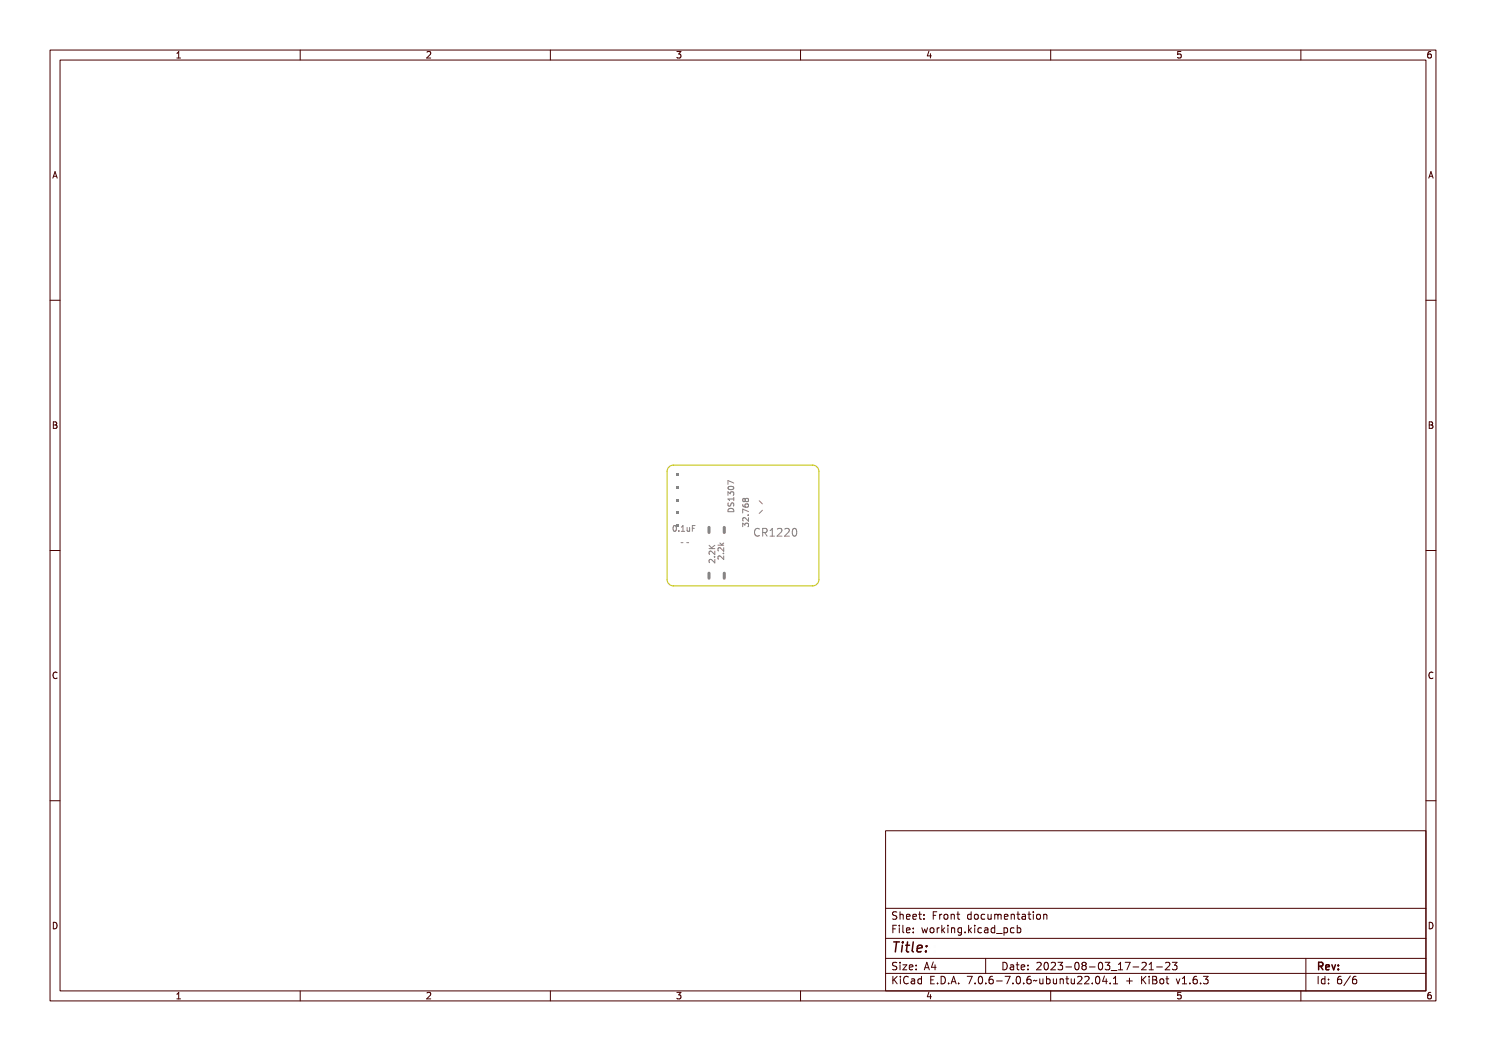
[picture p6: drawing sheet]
<svg xmlns="http://www.w3.org/2000/svg" width="297mm" height="210mm" viewBox="0 0 297 210" stroke-linecap="round" stroke-linejoin="round" font-family="sans-serif">
<g fill="none" stroke="#848484" stroke-width=".2">
<path d="M145.6 97.1l1.1 .4v.2l-1-.4v.6h-.1zM145.6 99.1l.3-.1 .2 .2a.35 .35 0 0 1 .6-.1 .35 .35 0 0 1-.2 .6 .27 .27 0 0 0 .2-.3 .27 .27 0 0 0-.3-.2 .27 .27 0 0 0-.2 .3h-.2a.22 .22 0 0 0 0-.3 .22 .22 0 0 0-.3 .1 .22 .22 0 0 0 0 .3l-.1 .1zM145.7 98.2a.61 .61 0 0 1 1 .4 .61 .61 0 0 1-.7 .2 .61 .61 0 0 1-.4-.5zM145.7 98.3a.51 .51 0 0 1 .9 .2 .51 .51 0 0 1-.9-.2zM146.7 96.5l-1.2-.5v.8M148.6 99.5l.3-.1 .2 .2a.32 .32 0 0 1 .4-.1 .32 .32 0 0 1 0 .5 .32 .32 0 0 1-.4-.1 .31 .31 0 0 1-.5 .1 .31 .31 0 0 1 0-.5zM134.7 105.2a.44 .44 0 0 1 .6 .1 .44 .44 0 0 1 0 .5 .39 .39 0 0 1-.4 .4 .39 .39 0 0 1-.3-.5zM134.9 105.2a.46 .46 0 0 1 .3 .5 .46 .46 0 0 1-.3 .4l-.1-.4zM135.8 106h.2v.2h-.2zM136.1 108.4h.4M136.6 105.1h.4v1h.2v.1h-.6v-.1h.2v-.9l-.2 .1zM137.3 108.4h.3"/>
<path d="M137.5 105.4h.1v.6l.2 .1 .2-.1v-.6h.1v.8l-.1-.1a.27 .27 0 0 1-.4 .1 .27 .27 0 0 1-.1-.3zM138.4 105.1h.7v.1h-.5v.3h.4v.2h-.4v.5h-.2zM141.7 109.6h1.2M141.7 109l.7 .6M141.8 109l.5 .5 .6-.5v.2l-.5 .4 .5 .1v.1h-1.1v-.1h.5l-.5-.5zM141.9 112a.72 .72 0 0 1 .9 .4v-.5h.1v.7l-.5-.4a.28 .28 0 0 0-.5 0 .28 .28 0 0 0 .1 .4l-.2-.2zM141.9 110.2a.72 .72 0 0 1 .9 .4v-.5h.1v.7l-.5-.4a.28 .28 0 0 0-.5-.1 .28 .28 0 0 0 .1 .5l-.2-.2zM142.7 111.2h.2v.2h-.2zM142.8 111.3h.1M142.9 111.8v.7l-.9-.7-.3 .2 .1 .4M142.9 110.1v.7l-.9-.7-.3 .2 .1 .5M142.9 109l-.7 .5"/>
<path d="M143.6 111.2a.72 .72 0 0 1 1 .4v-.5h.1v.7l-.6-.4a.28 .28 0 0 0-.4 0 .28 .28 0 0 0 .1 .4l-.2-.2zM143.6 109.4a.72 .72 0 0 1 1 .4v-.5h.1v.6l-.6-.4a.28 .28 0 0 0-.4 0 .28 .28 0 0 0 .1 .4l-.2-.1zM143.9 108.3l.3 .3 .5-.4v.2l-.4 .3 .4 .1v.2h-1.2v-.2h.7zM144.5 110.4h.2v.2h-.2zM145.6 100.1h1v-.2h.1v.6h-.1v-.2h-.9l.1 .2h-.2zM145.6 100.9l.1 .1a.22 .22 0 0 0 0 .3 .22 .22 0 0 0 .3-.1 .36 .36 0 0 1 .4-.4 .36 .36 0 0 1 .4 .3 .36 .36 0 0 1-.3 .4 .26 .26 0 0 0 .1-.3 .26 .26 0 0 0-.4-.1 .38 .38 0 0 1-.4 .4 .38 .38 0 0 1-.2-.6zM145.7 101.9a.61 .61 0 0 1 .7-.1 .61 .61 0 0 1 .3 .7h-1.1zM145.8 102h.7l.1 .3h-.9zM148.5 101.3l1.1 .4v.1l-.9-.4v.6h-.2zM148.5 100.4h.2a.33 .33 0 0 0 0 .4 .33 .33 0 0 0 .4 .1 .37 .37 0 0 1 .1-.6 .37 .37 0 0 1 .5 .3 .37 .37 0 0 1-.4 .4 .5 .5 0 0 1-.6 0 .5 .5 0 0 1-.2-.6zM148.6 104.2l.3-.1 .1 .2a.35 .35 0 0 1 .6-.1 .35 .35 0 0 1-.1 .5 .27 .27 0 0 0 .1-.3 .27 .27 0 0 0-.3-.2 .27 .27 0 0 0-.2 .4h-.1a.22 .22 0 0 0-.1-.3 .22 .22 0 0 0-.3 0 .22 .22 0 0 0 .1 .3l-.1 .1zM148.6 103.2a.72 .72 0 0 1 .9 .4v-.5h.1v.7l-.5-.4a.28 .28 0 0 0-.4 0 .28 .28 0 0 0 0 .4l-.2-.2z"/>
<path d="M149.4 102.4h.2v.2h-.2zM151.7 105.7a.76 .76 0 0 0-.9 .5 .76 .76 0 0 0 .5 .9h.4M151.7 100.1l.7 .6M152.4 102l-.7 .6M152.4 105.9a.42 .42 0 0 1 .5-.3 .42 .42 0 0 1 .3 .4 .58 .58 0 0 0-.8 .3 .58 .58 0 0 0 .6 .8l.2-.2a.45 .45 0 0 1-.4 .4 .45 .45 0 0 1-.4-.4l-.1-.7zM153.5 105.7a.76 .76 0 0 1 .9 .2v.4l-.2 .2 .4 .7h-.2l-.2-.5-.3-.1h-.2v.6h-.2zM153.7 105.9h.3a.27 .27 0 0 1 .3 .2 .27 .27 0 0 1-.3 .3h-.3zM154.9 105.8l.5-.1v1.3h.3v.2h-.8v-.2h.3v-1.1h-.3zM156 105.8a.55 .55 0 0 1 .9 .1 .55 .55 0 0 1-.3 .8l-.3 .3h.6v.2h-.9l.4-.5a.44 .44 0 0 0 .3-.4 .44 .44 0 0 0-.2-.5l-.5 .2zM157.3 105.8a.55 .55 0 0 1 .8 .1 .55 .55 0 0 1-.3 .8l-.3 .3h.7v.2h-.9l.3-.5a.44 .44 0 0 0 .4-.4 .44 .44 0 0 0-.3-.5l-.4 .2zM158.7 105.7a.54 .54 0 0 1 .7 .1 .54 .54 0 0 1 .1 .6 .55 .55 0 0 1-.5 .8 .55 .55 0 0 1-.5-.8zM158.9 105.9a.63 .63 0 0 1 .3 1l-.1 .1a.59 .59 0 0 1-.4-.9z"/>
<circle cx="146.1" cy="98.4" r=".1"/>
<circle cx="148.8" cy="99.7" r=".19"/>
<circle cx="149.3" cy="99.7" r=".22"/>
<circle cx="135" cy="105.7" r=".1"/>
<circle cx="149.3" cy="100.6" r=".25"/>
<circle cx="159" cy="106.4" r=".13"/>
</g>
<path d="M141.7 105.4v1M141.7 114.5v1M144.8 105.4v1M144.8 114.5v1" fill="none" stroke="#848484" stroke-width=".61"/>
<g fill="#848484">
<path d="M135.1 102.2h.5v.5h-.5z" fill-rule="evenodd"/>
<path d="M135.1 99.7h.5v.5h-.5z" fill-rule="evenodd"/>
<path d="M135.1 97.1h.5v.5h-.5z" fill-rule="evenodd"/>
<path d="M135.1 94.6h.5v.5h-.5z" fill-rule="evenodd"/>
</g>
<path d="M133.8 93.2l.8-.3h27.8a1.27 1.27 0 0 1 1.3 1.3v21.6a1.27 1.27 0 0 1-1.3 1.3h-27.8a1.27 1.27 0 0 1-1.3-1.3v-21.6l.1-.4z" fill="none" stroke="#c2c200" stroke-width=".2"/>
<g fill="none" stroke="#480000" stroke-width=".2">
<path d="M10 10h277v190h-277zM12 12h273v186h-273zM60 10v2M110 10v2M160 10v2M210 10v2M260 10v2M10 60h2M285 60h2M10 110h2M285 110h2M10 160h2"/>
<path d="M285 160h2M177 166h108v32h-108zM60 198v2M110 198v2M160 198v2M177 181.5h108M177 187.5h108M177 191.5h108M177 194.5h108M178.1 195.2h.2v.6l.6-.6h.3l-.6 .6 .6 .8h-.2l-.5-.7-.2 .2v.5h-.2zM178.2 185h.9v.2h-.7v.4h.6v.2h-.6v.7h-.2zM178.3 182.4l.5-.1h.2v.2a.31 .31 0 0 0-.5-.1 .31 .31 0 0 0 0 .5 .5 .5 0 0 1 .6 .6 .5 .5 0 0 1-.8 .2l-.1-.2a.34 .34 0 0 0 .4 .1 .34 .34 0 0 0 .1-.5 .47 .47 0 0 1-.5-.2 .47 .47 0 0 1 .1-.5z"/>
<path d="M178.3 192.5l.5-.1h.2v.2a.31 .31 0 0 0-.5-.1 .31 .31 0 0 0 0 .5 .5 .5 0 0 1 .6 .6 .5 .5 0 0 1-.8 .2l-.1-.2a.34 .34 0 0 0 .4 .1 .34 .34 0 0 0 .1-.5 .47 .47 0 0 1-.5-.2 .47 .47 0 0 1 .1-.5zM179.4 182.2h.2v.6a.35 .35 0 0 1 .4-.1 .35 .35 0 0 1 .2 .4v.6h-.2v-.8h-.4v.8h-.2zM179.5 185.4h.4v.9h.4v.2h-.9v-.2h.3v-.8h-.2zM179.5 192.8h.4v.9h.4v.1h-.9v-.1h.3v-.8h-.2zM179.5 195.6h.4v.9h.4v.1h-.9v-.1h.3v-.8h-.2zM179.7 184.9h.2v.3h-.2zM179.7 192.3h.2v.3h-.2zM179.7 195.1h.2v.3h-.2zM180.6 184.9h.4v1.3l.4 .1v.2l-.5-.2v-1.2h-.3zM180.6 192.8h.8l-.6 .9h.6v.1h-.8l.6-.9h-.6zM180.7 182.8l.1-.1a.49 .49 0 0 1 .5 0 .49 .49 0 0 1 .2 .5h-.8a.42 .42 0 0 0 .3 .4 .42 .42 0 0 0 .4-.1 .47 .47 0 0 1-.4 .3 .47 .47 0 0 1-.4-.3zM180.7 195.4a.4 .4 0 0 1 .4-.3 .4 .4 0 0 1 .4 .3 .56 .56 0 0 0-.8 .4 .56 .56 0 0 0 .5 .7l.3-.1a.43 .43 0 0 1-.5 .3 .43 .43 0 0 1-.4-.4v-.6z"/>
<path d="M180.8 182.9l.4-.1 .1 .3h-.6zM181.8 195.6l.3-.1a.43 .43 0 0 1 .5 .5v.6h-.1v-.1a.38 .38 0 0 1-.5 .2 .38 .38 0 0 1-.2-.5 .38 .38 0 0 1 .4-.2h.3a.35 .35 0 0 0-.3-.4 .35 .35 0 0 0-.4 .2zM181.9 182.8l.1-.1a.49 .49 0 0 1 .5 0 .49 .49 0 0 1 .2 .5h-.8a.42 .42 0 0 0 .3 .4 .42 .42 0 0 0 .5-.1 .47 .47 0 0 1-.5 .3 .47 .47 0 0 1-.4-.3zM181.9 185.5l.1-.1a.49 .49 0 0 1 .5 0 .49 .49 0 0 1 .2 .5h-.8a.42 .42 0 0 0 .3 .4 .42 .42 0 0 0 .5-.1 .47 .47 0 0 1-.5 .3 .47 .47 0 0 1-.4-.3zM181.9 192.9l.1-.1a.49 .49 0 0 1 .5 0 .49 .49 0 0 1 .2 .5h-.8a.42 .42 0 0 0 .3 .4 .42 .42 0 0 0 .5-.1 .47 .47 0 0 1-.5 .3 .47 .47 0 0 1-.4-.3zM182 196.2l.5-.1a.31 .31 0 0 1-.2 .4 .31 .31 0 0 1-.4-.1zM182 182.9l.4-.1 .1 .3h-.6zM182 185.6l.4-.1 .1 .3h-.6zM182 193l.4-.1 .1 .3h-.6zM183 195.7l.4-.2 .2 .2v-.6h.2v1.5h-.2v-.1a.42 .42 0 0 1-.5 .1 .42 .42 0 0 1-.2-.5zM183.2 195.8l.1-.1a.4 .4 0 0 1 .3 .4 .4 .4 0 0 1-.3 .4l-.2-.2zM183.2 182.3h.2v.4h.4v.1h-.4v.7l.4 .1v.1h-.4l-.1-.1-.1-.8h-.3v-.1h.3z"/>
<path d="M183.3 185.4h.2v.3h-.2zM183.3 186.2h.2v.3h-.2zM183.3 192.8h.2v.3h-.2zM183.3 193.6h.2v.2h-.2zM184.5 182.7h.2v.3h-.2zM184.5 183.5h.2v.2h-.2zM185.2 185.4h.2l.2 .8 .1-.5h.2l.2 .5 .1-.8h.2l-.2 1.1h-.2l-.2-.7-.2 .7h-.1zM185.4 195.2h.9v.2h-.7v.4h.6v.2h-.6v.5h.7v.1h-.9zM185.7 192.4h.2l.5 1.4h-.2l-.1-.3h-.5l-.1 .3h-.2zM185.8 192.6l.2 .7h-.4zM186.6 182.3h.9v.2h-.7v.4h.6v.2h-.6v.6h-.2zM186.8 185.6l.1-.1a.39 .39 0 0 1 .4 .4 .39 .39 0 0 1-.4 .4l-.1-.2z"/>
<path d="M186.9 196.4h.2v.2h-.2zM187.1 192.4h.2v.9h.2v.2h-.2v.3h-.2v-.3h-.6zM187.1 192.6v.7h-.4zM187.8 195.2a.76 .76 0 0 1 .9 .7 .76 .76 0 0 1-.9 .7zM188 195.4a.57 .57 0 0 1 .5 .5 .57 .57 0 0 1-.5 .6zM188 182.7h.2v.2v-.1a.29 .29 0 0 1 .3-.2 .29 .29 0 0 1 .3 .3 .37 .37 0 0 0-.5-.1 .37 .37 0 0 0-.1 .4v.5h-.2zM188 185.4h.2v.2v-.1a.29 .29 0 0 1 .3-.2 .29 .29 0 0 1 .3 .3 .37 .37 0 0 0-.5-.1 .37 .37 0 0 0-.1 .4v.6h-.2zM189.1 184.9h.1v.9l.5-.4h.2l-.4 .4 .5 .7h-.2l-.4-.6-.2 .1v.5h-.1zM189.2 182.9l.1-.1a.39 .39 0 0 1 .4 .4 .39 .39 0 0 1-.4 .4l-.1-.2zM189.3 196.4h.3v.2h-.3zM190.2 182.7h.2v.1a.35 .35 0 0 1 .4-.1 .35 .35 0 0 1 .3 .4v.6h-.2l-.1-.8h-.3l-.1 .8h-.2zM190.3 185.4h.4v.9h.4v.2h-.9v-.2h.4v-.8h-.3z"/>
<path d="M190.5 195.2h.3l.4 1.4h-.2l-.1-.3h-.5l-.1 .3h-.2zM190.6 184.9h.1v.3h-.1zM190.6 195.4l.2 .7h-.4zM191.4 185.4h.2v.1a.35 .35 0 0 1 .4-.1 .35 .35 0 0 1 .3 .4v.7h-.2l-.1-.9h-.3l-.1 .9h-.2zM191.7 182.3h.1v.4h.4v.1h-.4v.7l.4 .1v.1h-.4l-.1-.1v-.8h-.3v-.1h.3zM191.7 196.4h.3v.2h-.3zM192.7 185.5l.3-.2 .3 .2v-.1h.2v1a.53 .53 0 0 1-.8 .4v-.2a.36 .36 0 0 0 .4 .1 .36 .36 0 0 0 .2-.4l-.1 .1a.53 .53 0 0 1-.7-.3 .53 .53 0 0 1 .2-.6zM192.8 185.6l.1-.1a.39 .39 0 0 1 .4 .4 .39 .39 0 0 1-.4 .4l-.1-.2zM193.8 195.2h.9l-.5 1.4h-.2l.5-1.2h-.7zM193.9 182.8l.3-.2 .3 .2v-.6h.2v1.5h-.2v-.1a.42 .42 0 0 1-.6 .1 .42 .42 0 0 1-.1-.5zM194.1 182.8a.4 .4 0 0 1 .4 .4 .4 .4 0 0 1-.4 .4l-.2-.4zM194.1 186.2h.3v.3h-.3z"/>
<path d="M195.1 184.9h.2v.9l.4-.4h.3l-.5 .4 .5 .7h-.2l-.4-.6-.1 .1v.5h-.2zM195.2 182.9l.1-.1a.39 .39 0 0 1 .4 .4 .39 .39 0 0 1-.4 .4l-.1-.2zM195.3 196.4h.3v.2h-.3zM196.3 185.4h.5v.9h.3v.2h-.9v-.2h.4v-.8h-.3zM196.3 195.4a.57 .57 0 0 1 .7 0 .57 .57 0 0 1 .1 .8 .5 .5 0 0 1-.6 .5 .5 .5 0 0 1-.3-.8zM196.4 182.8a.39 .39 0 0 1 .4-.2 .39 .39 0 0 1 .3 .3 .4 .4 0 0 0-.6 0 .4 .4 0 0 0 0 .6 .4 .4 0 0 0 .6 0 .45 .45 0 0 1-.6 .3 .45 .45 0 0 1-.3-.6zM196.5 195.4a.61 .61 0 0 1 .4 1l-.1 .1a.61 .61 0 0 1-.4-1zM196.6 184.9h.2v.3h-.2zM197 191.5v3M197.4 182.7h.2v.8l.2 .1 .3-.2v-.7h.2v1h-.2v-.1a.35 .35 0 0 1-.4 .2 .35 .35 0 0 1-.3-.5zM197.6 185.5a.39 .39 0 0 1 .4-.2 .39 .39 0 0 1 .3 .3 .4 .4 0 0 0-.6 0 .4 .4 0 0 0 0 .6 .4 .4 0 0 0 .6 0 .45 .45 0 0 1-.6 .3 .45 .45 0 0 1-.3-.6zM197.7 196.4h.3v.2h-.3z"/>
<path d="M198.6 182.7l.5 .1 .3-.1 .2 1h-.2l-.1-.9-.2 .1v.8h-.1l-.2-.9-.1 .9h-.1zM198.7 185.4l.2-.1a.43 .43 0 0 1 .6 .5v.7h-.2v-.2a.38 .38 0 0 1-.5 .2 .38 .38 0 0 1-.2-.5 .38 .38 0 0 1 .5-.2h.2a.35 .35 0 0 0-.3-.4 .35 .35 0 0 0-.3 .2zM198.7 195.4a.38 .38 0 0 1 .4-.3 .38 .38 0 0 1 .3 .3 .43 .43 0 0 0-.5 0 .43 .43 0 0 0-.1 .5 .46 .46 0 0 1 .7 .1 .46 .46 0 0 1-.2 .6 .46 .46 0 0 1-.7-.2zM198.8 186l.5-.1a.31 .31 0 0 1-.1 .4 .31 .31 0 0 1-.4-.1zM199.9 185.5l.3-.2 .3 .2v-.6h.2v1.6h-.2v-.2a.42 .42 0 0 1-.5 .1 .42 .42 0 0 1-.2-.5zM199.9 182.8l.2-.1a.49 .49 0 0 1 .5 0 .49 .49 0 0 1 .1 .5h-.7a.42 .42 0 0 0 .2 .4 .42 .42 0 0 0 .5-.1 .47 .47 0 0 1-.4 .3 .47 .47 0 0 1-.5-.3zM200 196h.5v.2h-.5zM200 185.6l.1-.1a.39 .39 0 0 1 .4 .4 .39 .39 0 0 1-.4 .4l-.1-.2zM200.1 182.9l.3-.1 .2 .3h-.6zM200.1 192.4a.76 .76 0 0 1 1 .7 .76 .76 0 0 1-1 .7zM200.3 192.6a.57 .57 0 0 1 .6 .5 .57 .57 0 0 1-.6 .6zM200.9 186.8l1.2 .1z"/>
<path d="M201 195.2h.9l-.5 1.4h-.2l.5-1.2h-.7zM201.1 182.7h.1v.1a.35 .35 0 0 1 .5-.1 .35 .35 0 0 1 .2 .4v.6h-.2v-.8h-.4l-.1 .8h-.1zM201.4 192.8l.3-.1a.43 .43 0 0 1 .5 .5v.6h-.1v-.1a.38 .38 0 0 1-.5 .2 .38 .38 0 0 1-.2-.5 .38 .38 0 0 1 .4-.2h.3a.35 .35 0 0 0-.3-.4 .35 .35 0 0 0-.4 .2zM201.6 193.4l.5-.1a.31 .31 0 0 1-.2 .4 .31 .31 0 0 1-.4-.1zM202.2 185.4h.2v.1a.53 .53 0 0 1 .8 .3 .53 .53 0 0 1-.6 .7l-.2-.2v.6h-.2zM202.5 182.3h.2v.4h.4v.1h-.4v.7l.4 .1v.1h-.4l-.2-.1v-.8h-.3v-.1h.3zM202.5 185.6l.1-.1a.4 .4 0 0 1 .4 .4 .4 .4 0 0 1-.4 .4l-.2-.2zM202.5 196.4h.3v.2h-.3zM202.8 192.4h.2v.4h.4v.1h-.4v.7l.4 .1v.1h-.4l-.2-.1v-.8h-.3v-.1h.3zM203.5 182.7l.3-.1a.43 .43 0 0 1 .5 .5v.6h-.2v-.1a.38 .38 0 0 1-.5 .2 .38 .38 0 0 1-.2-.5 .38 .38 0 0 1 .5-.2h.2a.35 .35 0 0 0-.2-.4 .35 .35 0 0 0-.4 .2zM203.5 195.4a.57 .57 0 0 1 .8 0 .57 .57 0 0 1 0 .8 .5 .5 0 0 1-.6 .5 .5 .5 0 0 1-.3-.8zM203.6 185.5a.39 .39 0 0 1 .4-.2 .39 .39 0 0 1 .3 .3 .4 .4 0 0 0-.5 0 .4 .4 0 0 0 0 .6 .4 .4 0 0 0 .5 0 .45 .45 0 0 1-.6 .3 .45 .45 0 0 1-.2-.6z"/>
<path d="M203.7 183.3l.4-.1a.31 .31 0 0 1-.1 .4 .31 .31 0 0 1-.4-.1zM203.7 195.4a.61 .61 0 0 1 .4 1l-.1 .1a.61 .61 0 0 1-.3-1zM203.9 192.9l.1-.1a.49 .49 0 0 1 .5 0 .49 .49 0 0 1 .2 .5h-.8a.42 .42 0 0 0 .3 .4 .42 .42 0 0 0 .5-.1 .47 .47 0 0 1-.5 .3 .47 .47 0 0 1-.4-.3zM204 193l.4-.1 .1 .3h-.6zM204.7 184.9h.1v.6a.53 .53 0 0 1 .8 .3 .53 .53 0 0 1-.6 .7l-.2-.2v.2h-.1zM204.9 182.3h.2v.4h.4v.1h-.4v.7l.4 .1v.1h-.4l-.2-.1v-.8h-.3v-.1h.3zM204.9 185.6l.1-.1a.39 .39 0 0 1 .4 .4 .39 .39 0 0 1-.4 .4l-.1-.2zM204.9 196.4h.3v.2h-.3zM205.3 192.8h.2v.3h-.2zM205.3 193.6h.2v.2h-.2zM205.9 182.7h.5v.9h.3v.1h-.9v-.1h.4v-.8h-.3zM205.9 195.4a.38 .38 0 0 1 .4-.3 .38 .38 0 0 1 .3 .3 .43 .43 0 0 0-.5 0 .43 .43 0 0 0-.1 .5 .46 .46 0 0 1 .7 .1 .46 .46 0 0 1-.2 .6 .46 .46 0 0 1-.6-.2z"/>
<path d="M206.2 182.2h.2v.3h-.2zM207 196l1-.1a.49 .49 0 0 1-.8 .1l-.2 .2zM207.3 182.9l.1-.1a.39 .39 0 0 1 .4 .4 .39 .39 0 0 1-.4 .4l-.2-.2zM207.4 192.5a.53 .53 0 0 1 .8 .1 .53 .53 0 0 1-.3 .7l-.3 .4h.7v.1h-.9l.3-.5a.4 .4 0 0 0 .3-.4 .4 .4 0 0 0-.3-.4l-.3 .2zM208.3 182.7h.1v.1a.35 .35 0 0 1 .5-.1 .35 .35 0 0 1 .2 .4v.6h-.2v-.8h-.4l-.1 .8h-.1zM208.3 195.6h.1l.1 .8 .2 .1 .2-.2v-.7h.2v1h-.2v-.1a.35 .35 0 0 1-.4 .2 .35 .35 0 0 1-.2-.5zM208.7 192.6a.57 .57 0 0 1 .7 0 .57 .57 0 0 1 .1 .8 .5 .5 0 0 1-.6 .5 .5 .5 0 0 1-.3-.8zM208.9 192.6a.61 .61 0 0 1 .3 1l-.1 .1a.61 .61 0 0 1-.3-1zM209.5 195.1h.2v.6a.53 .53 0 0 1 .7 .3 .53 .53 0 0 1-.6 .7l-.1-.2v.1h-.2zM209.7 195.8l.1-.1a.4 .4 0 0 1 .4 .4 .4 .4 0 0 1-.4 .4l-.1-.2zM209.8 192.5a.53 .53 0 0 1 .8 .1 .53 .53 0 0 1-.3 .7l-.3 .4h.7v.1h-.9l.3-.5a.4 .4 0 0 0 .3-.4 .4 .4 0 0 0-.3-.4l-.3 .2zM210 198v2"/>
<path d="M210.7 195.6h.2v.8l.2 .1 .2-.2v-.7h.2v1h-.2v-.1a.35 .35 0 0 1-.4 .2 .35 .35 0 0 1-.2-.5zM211 192.4a.46 .46 0 0 1 .6 0 .46 .46 0 0 1 .1 .6l-.1 .1a.47 .47 0 0 1 .2 .7 .47 .47 0 0 1-.7 0l-.1-.2a.35 .35 0 0 0 .5 .1 .35 .35 0 0 0 0-.5h-.3v-.2a.29 .29 0 0 0 .4-.1 .29 .29 0 0 0-.1-.4 .29 .29 0 0 0-.4 .1h-.1zM211.9 195.6h.2v.1a.35 .35 0 0 1 .4-.1 .35 .35 0 0 1 .2 .4v.6h-.2v-.8h-.4v.8h-.2zM212.4 193.2h.5v.2h-.5zM213.3 195.2h.2v.4h.4v.1h-.4v.7l.4 .1v.1h-.4l-.2-.1v-.8h-.3v-.1h.3zM213.5 192.6a.57 .57 0 0 1 .7 0 .57 .57 0 0 1 .1 .8 .5 .5 0 0 1-.6 .5 .5 .5 0 0 1-.3-.8zM213.7 192.6a.61 .61 0 0 1 .3 1v.1a.61 .61 0 0 1-.4-1zM214.3 195.6h.2v.8l.2 .1 .2-.2v-.7h.2v1h-.2v-.1a.35 .35 0 0 1-.4 .2 .35 .35 0 0 1-.2-.5zM214.7 192.5a.41 .41 0 0 1 .7-.1 .41 .41 0 0 1-.2 .7 .42 .42 0 0 1 .2 .6 .42 .42 0 0 1-.7 0 .42 .42 0 0 1 .2-.6l-.3-.2zM215.5 195.3a.53 .53 0 0 1 .8 .1 .53 .53 0 0 1-.3 .7l-.3 .4h.6v.1h-.9l.4-.5a.4 .4 0 0 0 .3-.4 .4 .4 0 0 0-.3-.4l-.3 .2zM216 193.2h.5v.2h-.5zM216.7 195.3a.53 .53 0 0 1 .8 .1 .53 .53 0 0 1-.3 .7l-.3 .4h.6v.1h-.9l.4-.5a.4 .4 0 0 0 .3-.4 .4 .4 0 0 0-.3-.4l-.3 .2z"/>
<path d="M217.1 192.6a.57 .57 0 0 1 .7 0 .57 .57 0 0 1 .1 .8 .5 .5 0 0 1-.6 .5 .5 .5 0 0 1-.3-.8zM217.3 192.6a.61 .61 0 0 1 .3 1v.1a.61 .61 0 0 1-.4-1zM218.2 196.4h.2v.2h-.2zM218.2 192.4a.46 .46 0 0 1 .6 0 .46 .46 0 0 1 .1 .6l-.1 .1a.47 .47 0 0 1 .2 .7 .47 .47 0 0 1-.7 0l-.1-.2a.35 .35 0 0 0 .5 .1 .35 .35 0 0 0 0-.5h-.3v-.2a.29 .29 0 0 0 .4-.1 .29 .29 0 0 0-.1-.4 .29 .29 0 0 0-.4 .1h-.1zM219.2 195.4a.57 .57 0 0 1 .7 0 .57 .57 0 0 1 .1 .8 .5 .5 0 0 1-.7 .5 .5 .5 0 0 1-.3-.8zM219.2 194.2l1.3 .1zM219.4 195.4a.61 .61 0 0 1 .3 1l-.1 .1a.61 .61 0 0 1-.3-1zM220.7 192.5l.5-.1v1.3h.3v.1h-.8v-.1h.3v-1.1h-.3zM220.8 195.2h.2v.9h.2v.2h-.2v.3h-.2v-.3h-.6zM220.8 195.4v.7h-.4zM221.8 196.4h.2v.2h-.2zM221.8 192.4h.9l-.5 1.4h-.2l.5-1.2h-.7z"/>
<path d="M222.8 195.3l.5-.1v1.3h.3v.1h-.8v-.1h.3v-1.1h-.3zM223.2 193.2h.5v.2h-.5zM224.2 192.5a.53 .53 0 0 1 .8 .1 .53 .53 0 0 1-.3 .7l-.3 .4h.7v.1h-.9l.3-.5a.4 .4 0 0 0 .4-.4 .4 .4 0 0 0-.4-.4l-.3 .2zM225.4 195.5h.2v.4h.4v.2h-.4v.4h-.2v-.4h-.4v-.2h.4zM225.5 192.5l.5-.1v1.3h.3v.1h-.8v-.1h.3v-1.1h-.3zM226.8 193.2h.5v.2h-.5zM227.5 195.2h.2v.6l.6-.6h.2l-.6 .6 .6 .8h-.2l-.5-.7-.1 .2v.5h-.2zM227.8 192.5a.53 .53 0 0 1 .8 .1 .53 .53 0 0 1-.2 .7l-.4 .4h.7v.1h-.9l.3-.5a.4 .4 0 0 0 .4-.4 .4 .4 0 0 0-.4-.4l-.3 .2zM228.8 195.6h.4v.9h.4v.1h-.9v-.1h.4v-.8h-.3zM229.1 192.4a.46 .46 0 0 1 .6 0 .46 .46 0 0 1 0 .6l-.1 .1a.47 .47 0 0 1 .2 .7 .47 .47 0 0 1-.7 0l-.1-.2a.35 .35 0 0 0 .5 .1 .35 .35 0 0 0 0-.5h-.2v-.2a.29 .29 0 0 0 .4-.1 .29 .29 0 0 0-.2-.4 .29 .29 0 0 0-.3 .1h-.1zM229.1 195.1h.1v.3h-.1zM229.9 195.2h.4a.35 .35 0 0 1 .5 .2 .35 .35 0 0 1-.3 .5 .41 .41 0 0 1 .3 .5 .41 .41 0 0 1-.5 .2h-.4z"/>
<path d="M230.1 196h.2a.27 .27 0 0 1 .3 .2 .27 .27 0 0 1-.3 .3h-.2zM230.1 195.4h.2a.23 .23 0 0 1 .3 .2 .23 .23 0 0 1-.3 .2h-.2zM231.2 193.2h1.1M231.3 195.8l.1-.1a.39 .39 0 0 1 .4 .4 .39 .39 0 0 1-.4 .4l-.1-.2zM232.6 195.2h.1v.4h.4v.1h-.4l.1 .7 .3 .1v.1h-.3l-.2-.1v-.8h-.3v-.1h.3zM233 192.4l.5-.1 .3 .4-.9 1.1h.9M234.3 192.3h.9l-.5 .6 .5 .1v.6l-.2 .2-.7-.2M234.6 195.6h.2l.3 .9 .4-.9h.2l-.4 1h-.3zM236 195.3l.5-.1v1.3h.3v.1h-.8v-.1h.3v-1.1h-.3zM237.4 196.4h.3v.2h-.3zM238.4 195.4a.38 .38 0 0 1 .4-.3 .38 .38 0 0 1 .3 .3 .43 .43 0 0 0-.5 0 .43 .43 0 0 0-.1 .5 .46 .46 0 0 1 .7 .1 .46 .46 0 0 1-.2 .6 .46 .46 0 0 1-.7-.2zM239.8 196.4h.3v.2h-.3z"/>
<path d="M240.7 195.2a.46 .46 0 0 1 .6 0 .46 .46 0 0 1 .1 .6l-.1 .1a.47 .47 0 0 1 .2 .7 .47 .47 0 0 1-.7 0l-.1-.2a.35 .35 0 0 0 .5 .1 .35 .35 0 0 0 0-.5l-.3-.1v-.1a.29 .29 0 0 0 .4-.1 .29 .29 0 0 0-.1-.4 .29 .29 0 0 0-.4 .1h-.1zM260 198v2M261 191.5v6.5M263.2 195.2h.8v.2h-.3v1.1h.3v.1h-.8v-.1h.3v-1.1h-.3zM264.4 195.7l.3-.2 .3 .2v-.6h.2v1.5h-.2v-.1a.42 .42 0 0 1-.5 .1 .42 .42 0 0 1-.2-.5zM264.6 195.8l.1-.1a.4 .4 0 0 1 .3 .4 .4 .4 0 0 1-.3 .4l-.2-.2zM265.9 195.6h.2v.3h-.2zM265.9 196.4h.2v.2h-.2zM268.1 195.4a.38 .38 0 0 1 .3-.3 .38 .38 0 0 1 .4 .3 .43 .43 0 0 0-.5 0 .43 .43 0 0 0-.2 .5 .46 .46 0 0 1 .7 .1 .46 .46 0 0 1-.2 .6 .46 .46 0 0 1-.6-.2zM269.9 195.2h.2l-.8 1.6h-.2zM270.5 195.4a.38 .38 0 0 1 .4-.3 .38 .38 0 0 1 .3 .3 .43 .43 0 0 0-.5 0 .43 .43 0 0 0-.2 .5 .46 .46 0 0 1 .7 .1 .46 .46 0 0 1-.2 .6 .46 .46 0 0 1-.6-.2z"/>
<circle cx="187" cy="185.9" r=".53"/>
<circle cx="189.4" cy="183.2" r=".53"/>
<circle cx="195.4" cy="183.2" r=".53"/>
<circle cx="196.7" cy="195.9" r=".13"/>
<circle cx="199.1" cy="196.2" r=".32"/>
<circle cx="203.9" cy="195.9" r=".13"/>
<circle cx="206.3" cy="196.2" r=".32"/>
<circle cx="207.4" cy="183.2" r=".53"/>
<circle cx="209" cy="193.1" r=".13"/>
<circle cx="213.8" cy="193.1" r=".13"/>
<circle cx="215" cy="193.4" r=".29"/>
<circle cx="215" cy="192.8" r=".25"/>
<circle cx="217.4" cy="193.1" r=".13"/>
<circle cx="219.5" cy="195.9" r=".13"/>
<circle cx="231.5" cy="196.1" r=".53"/>
<circle cx="238.8" cy="196.2" r=".32"/>
<circle cx="268.5" cy="196.2" r=".32"/>
<circle cx="270.9" cy="196.2" r=".32"/>
</g>
<g fill="none" stroke="#480000" stroke-width=".3">
<path d="M178.1 188.4h1.4v.2h-.6v1.7h-.2v-1.7h-.6zM179.9 188.8h.7v1.3h.4v.2h-1.2v-.2h.5v-1.1h-.4zM180.3 188.3h.3v.3h-.3zM181.8 188.4h.2v.4h.6v.2h-.6v1l.6 .1v.2a.55 .55 0 0 1-.8-.5v-.8h-.4v-.2h.4zM183 188.3h.6l.1 1.6 .1 .2h.4v.2a.54 .54 0 0 1-.8-.5v-1.4h-.4zM184.8 189a.65 .65 0 0 1 .8-.1 .65 .65 0 0 1 .3 .7h-1.1a.56 .56 0 0 0 .4 .5 .56 .56 0 0 0 .6-.1v.2a.81 .81 0 0 1-1.1-.1 .81 .81 0 0 1 .1-1.1zM185 189.1l.4-.1 .2 .4h-.8zM186.7 188.9h.3v.4h-.3zM186.7 189.9h.3v.4h-.3zM263.1 192.4a.73 .73 0 0 1 .9 .2v.3l-.3 .3 .5 .6h-.2l-.3-.4-.2-.2h-.2v.6h-.2zM263.3 192.6h.2a.26 .26 0 0 1 .3 .2 .26 .26 0 0 1-.2 .3h-.3zM264.5 192.9l.1-.1a.49 .49 0 0 1 .5 0 .49 .49 0 0 1 .2 .5h-.8a.42 .42 0 0 0 .3 .4 .42 .42 0 0 0 .4-.1 .47 .47 0 0 1-.4 .3 .47 .47 0 0 1-.4-.3z"/>
<path d="M264.6 193l.3-.1 .2 .3h-.6zM265.5 192.8h.2l.3 .9 .3-.9h.2l-.4 1h-.2zM267.1 192.8h.2v.3h-.2zM267.1 193.6h.2v.2h-.2z"/>
</g>
<text font-size="2.7" fill="#480000" x="178" y="190.3">Title:</text>
<text font-size="2.1" fill="#848484" x="152.1" y="107.2">CR1220</text>
<g font-size="2" fill="#480000">
<text x="178" y="183.7">Sheet: Front documentation</text>
<text x="178" y="186.5">File: working.kicad_pcb</text>
<text x="178" y="193.9">Size: A4</text>
<text x="178" y="196.6">KiCad E.D.A. 7.0.6-7.0.6~ubuntu22.04.1 + KiBot v1.6.3</text>
<text x="200" y="193.9">Date: 2023-08-03_17-21-23</text>
<text x="263" y="196.6">Id: 6/6</text>
<text x="263" y="193.9">Rev:</text>
</g>
<g font-size="1.7" fill="#480000">
<text x="35" y="11.7">1</text>
<text x="85" y="11.7">2</text>
<text x="135" y="11.7">3</text>
<text x="185" y="11.7">4</text>
<text x="235" y="11.7">5</text>
<text x="285" y="11.7">6</text>
<text x="10.5" y="35.7">A</text>
<text x="285.5" y="35.7">A</text>
<text x="10.5" y="85.6">B</text>
<text x="285.5" y="85.6">B</text>
<text x="10.5" y="135.7">C</text>
<text x="285.5" y="135.7">C</text>
<text x="10.5" y="185.6">D</text>
<text x="285.5" y="185.6">D</text>
<text x="35" y="199.7">1</text>
<text x="85" y="199.7">2</text>
<text x="135" y="199.7">3</text>
<text x="185" y="199.7">4</text>
<text x="235" y="199.7">5</text>
<text x="285" y="199.7">6</text>
</g>
<g font-size="1.5" fill="#848484">
<text x="134.5" y="106.2">0.1uF</text>
<text x="146.7" y="102.6" transform="rotate(-90 146.7 102.6)">DS1307</text>
<text x="149.7" y="104.8" transform="rotate(-90 149.7 104.8)">32.768</text>
<text x="144.7" y="111.9" transform="rotate(-90 144.7 111.9)">2.2k</text>
</g>
</svg>
